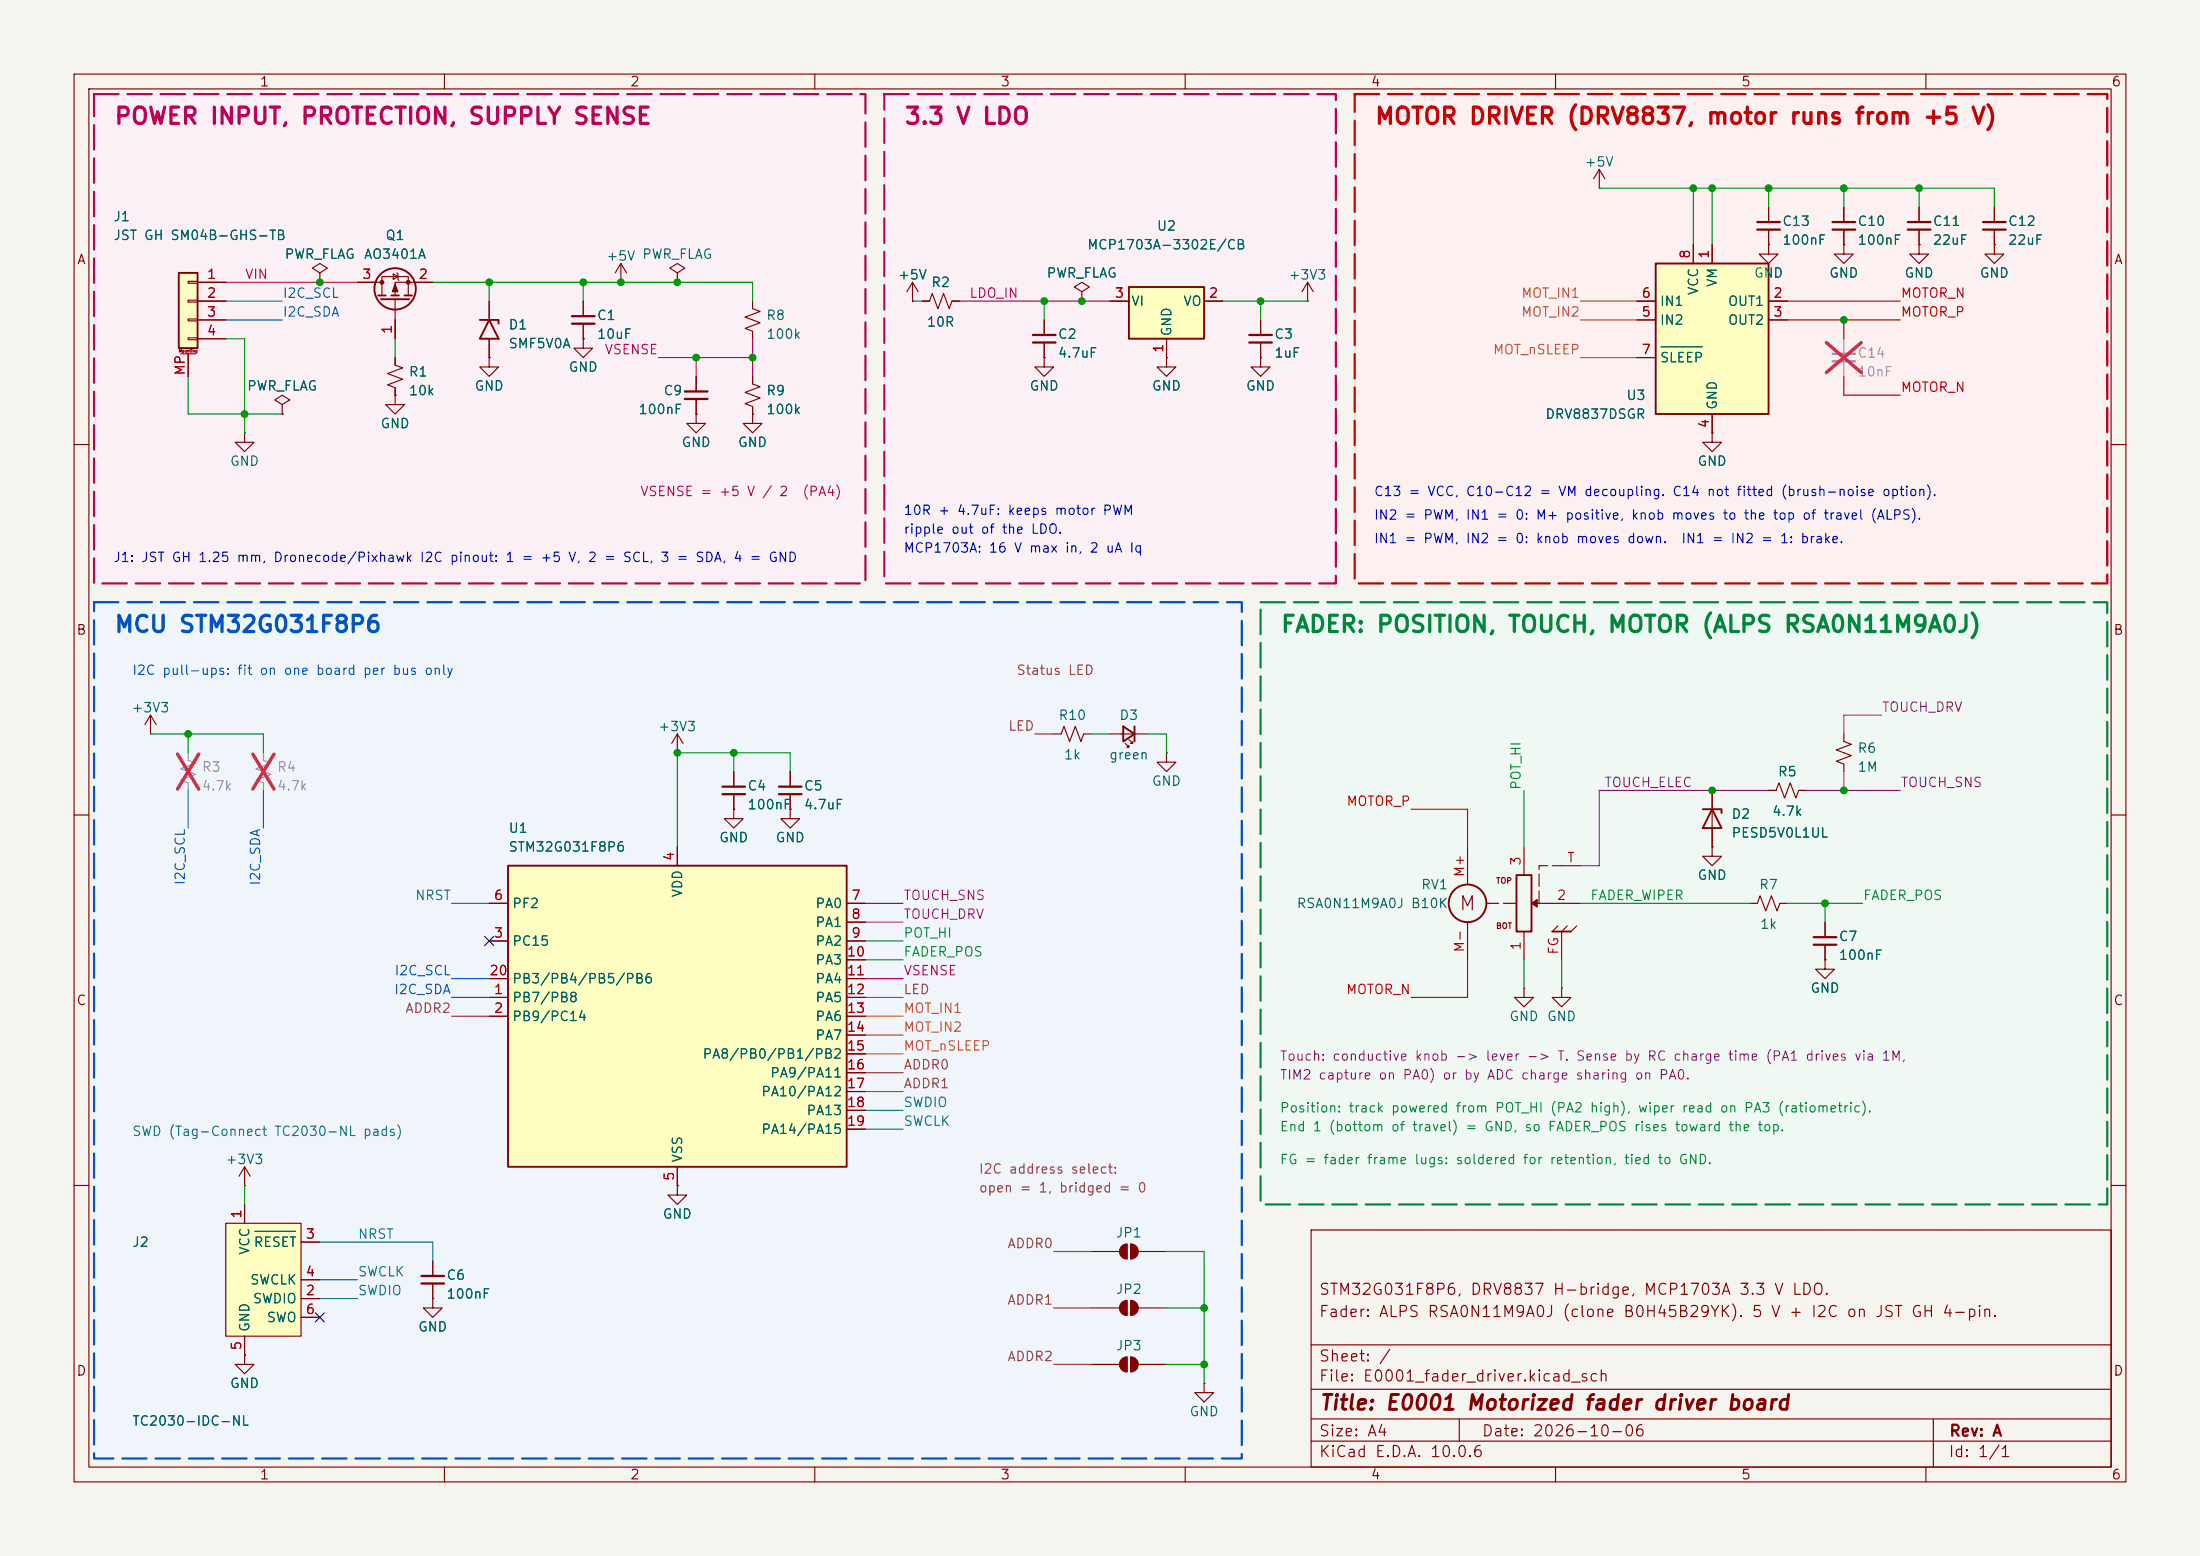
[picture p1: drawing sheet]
<svg xmlns="http://www.w3.org/2000/svg" width="297mm" height="210mm" viewBox="0 0 297 210" stroke-linecap="round" stroke-linejoin="round" font-family="sans-serif">
<path d="M0 0h297v210h-297z" fill="#f5f4ef" stroke="#f5f4ef" stroke-width=".14"/>
<g fill="none" stroke="#840000" stroke-width=".15">
<path d="M10 10h277v190h-277zM12 12h273v186h-273zM60 10v2M110 10v2M160 10v2M210 10v2M260 10v2M10 60h2M285 60h2M10 110h2M285 110h2M10 160h2"/>
<path d="M177 166h108v32h-108zM285 160h2M60 198v2M110 198v2M160 198v2M177 194.5h108M177 191.5h108M177 187.5h108M177 181.5h108M197 191.5v3M210 198v2M260 198v2"/>
<path d="M261 191.5v6.5"/>
</g>
<path d="M12.7 12.7h104.1v66h-104.1z" fill="#fbf0f5"/>
<path d="M12.7 81.3h154.9v115.6h-154.9z" fill="#f0f5fc"/>
<path d="M119.4 12.7h60.9v66h-60.9z" fill="#fbf0f5"/>
<path d="M182.9 12.7h101.6v66h-101.6z" fill="#fcf0f0"/>
<path d="M170.2 81.3h114.3v81.3h-114.3z" fill="#f0f8f3"/>
<path d="M92.5 52.8h3M92.5 53.8h3" fill="none" stroke="#840000" stroke-width=".3"/>
<path d="M94 50.8v2M94 53.8v2.1M157.5 48.3v1.2h1.2l-1.2 1.3-1.3-1.3h1.3M157.5 48.3h.1" fill="none" stroke="#840000" stroke-width=".15"/>
<path d="M152.4 38.7h10.2v7h-10.2z" fill="#ffffc2"/>
<g fill="none" stroke="#840000" stroke-width=".25">
<path d="M51.1 39.9h1M52.8 39.9h1M54.6 39.9h1M152.4 38.7h10.2v7h-10.2zM51.4 40.4h3.8M64.8 43.2h2.5v.5M66 43.2l1.3 2.5h-2.5zM204.7 118.1h2.1v7.6h-2.1zM229.9 109.2h2.5v.5M231.1 109.2l1.3 2.6h-2.5zM209.5 125.7h2.6"/>
<circle cx="53.3" cy="39" r="2.79"/>
<circle cx="198.1" cy="121.9" r="2.54"/>
</g>
<g fill="none" stroke="#840000" stroke-width=".15">
<path d="M48.3 38.1h3.3M51.6 39.9v-2.6h3.5v2.6M53.1 37l.6 .3-.6 .4zM53.6 36.8l.1 .2v.7l.1 .1M58.4 38.1h-5.1v1.8M83.8 38.1h.1M83.8 35.6l-.7 1.2M83.8 35.6l.8 1.2M83.8 35.6v2.5M91.4 36.8l1.1-.6-1.1-.6-1 .6 1 .6v1.3M91.4 38.1h.1M123.2 38.1l-.8 1.3"/>
<path d="M123.2 38.1l.8 1.3M123.2 38.1v2.5M33 58.4v1.3h1.3l-1.3 1.3-1.3-1.3h1.3M33 58.4h.1M38.1 54.6l1-.6-1-.7-1 .7 1 .6v1.3M38.1 55.9h.1M53.3 53.3v1.3h1.3l-1.3 1.3-1.2-1.3h1.2M53.3 53.3h.1M53.3 48.3v1l1.1 .4-2.1 .7 2.1 .8-2.1 .7 1 .4v1M53.3 40.4v5.3M66 48.3v1.2h1.3l-1.3 1.3-1.2-1.3h1.2M66 48.3h.1"/>
<path d="M66 40.6v2.6M66 45.7v2.6M78.7 45.7v1.3h1.3l-1.3 1.3-1.2-1.3h1.2M78.7 45.7h.1M78.7 40.6v2.1M78.7 43.7v2M94 55.9v1.3h1.2l-1.2 1.2-1.3-1.2h1.3M94 55.9h.1M101.6 50.8v1l1 .4-2 .8 2 .7-2 .8 1 .4v1M101.6 40.6v1.1l1 .3-2 .8 2 .8-2 .7 1 .4v1M101.6 55.9v1.3h1.3l-1.3 1.2-1.3-1.2h1.3M101.6 55.9h.1"/>
<path d="M123.2 40.6h.1M141 48.3v1.2h1.2l-1.2 1.3-1.3-1.3h1.3M141 48.3h.1M149.9 40.6h2.5M157.5 45.7v2.6M162.6 40.6h2.5M170.2 48.3v1.2h1.2l-1.2 1.3-1.3-1.3h1.3M170.2 48.3h.1M170.2 43.2v2M170.2 46.2v2.1M20.3 99.1h.1M20.3 96.5l-.7 1.3"/>
<path d="M20.3 96.5l.8 1.3M20.3 96.5v2.6M198.1 114.3v5.1M205.7 114.3v3.8M210.8 116.8h2.6M231.1 114.3v1.3h1.3l-1.3 1.2-1.2-1.2h1.2M231.1 114.3h.1M231.1 106.7v7.6M238.8 106.7h1l.4-1 .7 2 .8-2 .7 2 .4-1h1M198.1 124.5v5M205.7 133.4v1.2h1.3l-1.3 1.3-1.2-1.3h1.2M205.7 133.4h.1"/>
<path d="M205.7 125.7v3.8M207.5 121.9h5.9M210.3 125l-.8 .7M210.8 133.4v1.2h1.3l-1.3 1.3-1.3-1.3h1.3M210.8 133.4h.1M211.6 125l-.8 .7v3.8M212.9 125l-.8 .7M236.2 121.9h1l.4-1 .8 2 .7-2 .8 2 .4-1h1M246.4 129.5v1.3h1.2l-1.2 1.3-1.3-1.3h1.3M246.4 129.5h.1M246.4 124.5v2M246.4 127.5v2"/>
</g>
<path d="M77.2 42.7h3.1M77.2 43.7h3.1M168.7 45.2h3M168.7 46.2h3M244.9 126.5h3M244.9 127.5h3" fill="none" stroke="#840000" stroke-width=".3"/>
<g fill="#840000" stroke="#840000" stroke-width=".15">
<path d="M53.3 38.4l.4 1h-.7z"/>
<path d="M206.8 121.9l.7-.5v1z"/>
<circle cx="51.6" cy="38.1" r=".25"/>
<circle cx="55.1" cy="38.1" r=".25"/>
</g>
<path d="M200.7 121.9h4M207.8 121.9v-5.1h3" fill="none" stroke="#840000" stroke-width=".15" stroke-dasharray="1.7 .6"/>
<path d="M24.1 36.8h2.6v10.2h-2.6z" fill="#ffffc2"/>
<path d="M24.1 36.8h2.6v10.2h-2.6z" fill="none" stroke="#840000" stroke-width=".25"/>
<g fill="none" stroke="#840000" stroke-width=".15">
<path d="M25.4 38h1.3v.2h-1.3zM26.7 38.1h3.8M43.2 36.8l1-.6-1-.6-1 .6 1 .6v1.3M43.2 38.1h.1M24.4 47.8h2M25.4 40.5h1.3v.3h-1.3zM25.4 43.1h1.3v.2h-1.3zM25.4 45.6h1.3v.2h-1.3zM25.4 47.8v3M26.7 40.6h3.8M26.7 43.2h3.8M26.7 45.7h3.8"/>
<path d="M147.3 184.2h3.8M152.1 183.1v2.1M152.7 183.1v2.1M153.7 184.2h3.8M162.6 186.7v1.3h1.2l-1.2 1.2-1.3-1.2h1.3M162.6 186.7h.1"/>
</g>
<g fill="#840000" stroke="#840000" stroke-width=".15">
<path d="M151.4 183.4l.4-.2 .3-.1v2.1a1.02 1.02 0 0 1-.9-.7 1.02 1.02 0 0 1 .2-1.1z"/>
<path d="M152.7 183.1a1.02 1.02 0 0 1 1 1.1 1.02 1.02 0 0 1-1 1z"/>
</g>
<path d="M68.6 116.8h45.7v40.7h-45.7z" fill="#ffffc2"/>
<path d="M68.6 116.8h45.7v40.7h-45.7z" fill="none" stroke="#840000" stroke-width=".25"/>
<g fill="none" stroke="#840000" stroke-width=".15">
<path d="M269.2 33v1.3h1.3l-1.3 1.3-1.2-1.3h1.2M269.2 33h.1M91.4 99.1v2.5M91.4 99.1l-.7 1.2M91.4 99.1l.8 1.2M91.4 101.6h.1M91.4 114.3v2.5M99.1 109.2v1.3h1.2l-1.2 1.3-1.3-1.3h1.3M99.1 109.2h.1M99.1 104.1v2.1M99.1 107.2v2M106.7 109.2v1.3h1.2l-1.2 1.3-1.3-1.3h1.3"/>
<path d="M106.7 109.2h.1M106.7 104.1v2.1M106.7 107.2v2M66 134.6h2.6M66 137.2h2.6M66 127h2.6M66 121.9h2.6M66 132.1h2.6M114.3 134.6h2.5M114.3 137.2h2.5M114.3 127h2.5M114.3 121.9h2.5"/>
<path d="M114.3 124.5h2.5M114.3 129.5h2.5M114.3 132.1h2.5M114.3 139.7h2.5M91.4 157.5v2.5M114.3 142.2h2.5M114.3 144.8h2.5M114.3 147.3h2.5M114.3 149.9h2.5M114.3 152.4h2.5M58.4 175.3v1.2h1.3l-1.3 1.3-1.3-1.3h1.3M58.4 175.3h.1"/>
<path d="M91.4 160v1.3h1.3l-1.3 1.3-1.2-1.3h1.2M91.4 160h.1M33 182.9v1.3h1.3l-1.3 1.2-1.3-1.2h1.3M33 182.9h.1"/>
</g>
<path d="M97.5 106.2h3.1M97.5 107.2h3.1M105.2 106.2h3M105.2 107.2h3" fill="none" stroke="#840000" stroke-width=".3"/>
<path d="M30.5 165.1h10.1v15.2h-10.1z" fill="#ffffc2"/>
<g fill="none" stroke="#840000" stroke-width=".15">
<path d="M146 39.4l1.1-.7-1.1-.6-1 .6 1 .7v1.2M176.5 38.1l-.7 1.3M176.5 38.1l.8 1.3M176.5 38.1v2.5M215.9 25.4h.1M215.9 22.9l-.8 1.2M215.9 22.9l.8 1.2M215.9 22.9v2.5M238.8 33v1.3h1.2l-1.2 1.3-1.3-1.3h1.3M238.8 33h.1M238.8 27.9v2.1M238.8 31v2"/>
<path d="M248.9 27.9v2.1M248.9 31v2M269.2 27.9v2.1M269.2 31v2M124.5 40.6h1l.4-1 .7 2.1 .8-2.1 .7 2.1 .4-1.1h1M141 43.2v2M141 46.2v2.1M146 40.6h.1M176.5 40.6h.1M142.2 99.1h1.1l.3-1.1 .8 2.1 .8-2.1 .7 2.1 .4-1h1M149.9 99.1h5M152.4 99.8l.5 .5h-.2h.2v-.2"/>
<path d="M151.9 100.3l.5 .5h-.3h.3v-.2M157.5 101.6v1.3h1.2l-1.2 1.2-1.3-1.2h1.3M157.5 101.6h.1M33 157.5v2.5M33 157.5l-.7 1.3M33 157.5l.8 1.3M30.5 165.1h10.1v15.2h-10.1zM33 160h.1M33 162.6v2.5M40.6 175.3h2.6M40.6 167.6h2.6M40.6 172.7h2.6"/>
<path d="M40.6 177.8h2.6M58.4 170.2v2M58.4 173.2v2.1M147.3 176.5h3.8M147.3 168.9h3.8M152.1 167.9v2M152.1 175.5v2M152.7 167.9v2M152.7 175.5v2M153.7 176.5h3.8M153.7 168.9h3.8M33 180.3v2.6"/>
</g>
<path d="M34.4 166.2h5.5" fill="none" stroke="#006464" stroke-width=".15"/>
<path d="M151.6 98l1.6 1.1-1.6 1zM153.2 98v2.1" fill="none" stroke="#840000" stroke-width=".25"/>
<g fill="#840000" stroke="#840000" stroke-width=".15">
<path d="M151.4 175.8l.4-.2 .3-.1v2a1.02 1.02 0 0 1-.9-.6 1.02 1.02 0 0 1 .2-1.1z"/>
<path d="M152.7 175.5a1.02 1.02 0 0 1 1 1 1.02 1.02 0 0 1-1 1z"/>
<path d="M151.4 168.2l.4-.2 .3-.1v2a1.02 1.02 0 0 1-.9-.6 1.02 1.02 0 0 1 .2-1.1z"/>
<path d="M152.7 167.9a1.02 1.02 0 0 1 1 1 1.02 1.02 0 0 1-1 1z"/>
</g>
<path d="M25.4 101.6v1l1 .4-2 .8 2 .7-2 .8 1 .4v1M35.6 101.6v1l1 .4-2.1 .8 2.1 .7-2.1 .8 1.1 .4v1" fill="none" stroke="#9c9b98" stroke-width=".15"/>
<path d="M24 101.8l2.8 4.7M26.8 101.8l-2.8 4.7M34.1 101.8l2.9 4.7M37 101.8l-2.9 4.7" fill="none" stroke="#e12e31" stroke-width=".46"/>
<path d="M237.2 30h3.1M237.2 31h3.1M247.4 30h3M247.4 31h3M267.7 30h3.1M267.7 31h3.1M139.4 45.2h3.1M139.4 46.2h3.1M56.9 172.2h3M56.9 173.2h3" fill="none" stroke="#840000" stroke-width=".3"/>
<path d="M223.5 35.6h15.3v20.3h-15.3z" fill="#ffffc2"/>
<path d="M223.5 35.6h15.3v20.3h-15.3z" fill="none" stroke="#840000" stroke-width=".25"/>
<g fill="none" stroke="#840000" stroke-width=".15">
<path d="M26.7 38.1h3.8M43.2 38.1h.1M48.3 38.1h2.5M55.9 38.1h2.5M228.6 33v2.6M231.1 33v2.6M238.8 33h.1M238.8 27.9v2.1M238.8 31v2M248.9 33v1.3h1.3l-1.3 1.3-1.3-1.3h1.3M248.9 33h.1M248.9 27.9v2.1"/>
<path d="M248.9 31v2M259.1 33v1.3h1.2l-1.2 1.3-1.3-1.3h1.3M259.1 33h.1M259.1 27.9v2.1M259.1 31v2M269.2 33h.1M269.2 27.9v2.1M269.2 31v2M25.4 47.8v3M26.7 40.6h3.8M26.7 43.2h3.8M26.7 45.7h3.8"/>
<path d="M38.1 55.9h.1M53.3 53.3h.1M53.3 43.2v2.5M53.3 48.3v1M53.3 52.3v1M66 48.3h.1M66 40.6v2.6M66 45.7v2.6M78.7 45.7h.1M78.7 40.6v2.1M78.7 43.7v2M94 55.9h.1"/>
<path d="M94 50.8v2M94 53.8v2.1M101.6 55.9h.1M101.6 50.8v1M101.6 54.9v1M123.2 40.6h.1M124.5 40.6h1M128.5 40.6h1M141 48.3h.1M141 43.2v2M141 46.2v2.1M146 40.6h.1"/>
<path d="M149.9 40.6h2.5M157.5 48.3h.1M157.5 45.7v2.6M162.6 40.6h2.5M170.2 48.3h.1M170.2 43.2v2M170.2 46.2v2.1M221 40.6h2.5M221 43.2h2.5M221 48.3h2.5M231.1 58.4v1.3h1.3l-1.3 1.3-1.2-1.3h1.2M231.1 58.4h.1"/>
<path d="M231.1 55.9v2.5M238.8 40.6h2.5M238.8 43.2h2.5M248.9 99.1v1l1 .4-2 .7 2 .8-2 .7 1 .4v1M91.4 114.3v2.5M99.1 109.2h.1M99.1 104.1v2.1M99.1 107.2v2M106.7 109.2h.1M106.7 104.1v2.1M106.7 107.2v2M231.1 114.3h.1"/>
<path d="M231.1 106.7v2.5M231.1 111.8v2.5M238.8 106.7h1M242.8 106.7h1M66 134.6h2.6M66 137.2h2.6M66 127h2.6M66 121.9h2.6M66 132.1h2.6M114.3 134.6h2.5M114.3 137.2h2.5M114.3 127h2.5"/>
<path d="M114.3 121.9h2.5M114.3 124.5h2.5M114.3 129.5h2.5M114.3 132.1h2.5M114.3 139.7h2.5M246.4 129.5h.1M246.4 124.5v2M246.4 127.5v2M91.4 157.5v2.5M114.3 142.2h2.5M114.3 144.8h2.5M114.3 147.3h2.5"/>
<path d="M114.3 149.9h2.5M114.3 152.4h2.5M33 162.6v2.5M40.6 175.3h2.6M40.6 167.6h2.6M40.6 172.7h2.6M40.6 177.8h2.6M58.4 175.3h.1M58.4 170.2v2M58.4 173.2v2.1M91.4 160h.1M33 182.9h.1"/>
<path d="M33 180.3v2.6"/>
</g>
<path d="M224.3 46.8h5.5M34.4 166.2h5.5" fill="none" stroke="#006464" stroke-width=".15"/>
<path d="M247.4 47.8h3M247.4 48.8h3" fill="none" stroke="#9c9b98" stroke-width=".3"/>
<path d="M248.9 45.7v2.1M248.9 48.8v2" fill="none" stroke="#9c9b98" stroke-width=".15"/>
<path d="M246.6 46.2l4.7 4.1M251.3 46.2l-4.7 4.1" fill="none" stroke="#e12e31" stroke-width=".46"/>
<path d="M257.6 30h3M257.6 31h3" fill="none" stroke="#840000" stroke-width=".3"/>
<g fill="none" stroke="#009600" stroke-width=".15">
<path d="M58.4 38.1h43.2v2.5M66 38.1v2.5M78.7 38.1v2.5M215.9 25.4h53.3v2.5M228.6 25.4v7.6M231.1 25.4v7.6M238.8 25.4v2.5M248.9 25.4v2.5M259.1 25.4v2.5M25.4 50.8v5.1h12.7M30.5 45.7h2.5v12.7M53.3 45.7v2.6"/>
<path d="M123.2 40.6h1.3M141 40.6v2.6M165.1 40.6h11.4M170.2 40.6v2.6M20.3 99.1h15.3v2.5M25.4 99.1v2.5M147.3 99.1h2.6M154.9 99.1h2.6v2.5M99.1 101.6v2.5M106.7 104.1v-2.5h-15.3v12.7M205.7 129.5v3.9M210.8 129.5v3.9"/>
<path d="M33 160v2.6M157.5 168.9h5.1v17.8M157.5 176.5h5.1M157.5 184.2h5.1"/>
</g>
<path d="M213.4 48.3h7.6M213.4 43.2h7.6M213.4 40.6h7.6M116.8 139.7h5.1M116.8 137.2h5.1M116.8 142.2h5.1" fill="none" stroke="#cd6400" stroke-width=".15"/>
<path d="M30.5 40.6h7.6M30.5 43.2h7.6M25.4 106.7v5.1M35.6 106.7v5.1M61 132.1h5M61 134.6h5" fill="none" stroke="#0054c8" stroke-width=".15"/>
<path d="M61 121.9h5M116.8 152.4h5.1M116.8 149.9h5.1M43.2 167.6h15.2v2.6M43.2 175.3h5.1M43.2 172.7h5.1" fill="none" stroke="#007d87" stroke-width=".15"/>
<path d="M254 96.5h-5.1v2.6M238.8 106.7h-22.9v10.1h-2.5M243.8 106.7h12.7M248.9 104.1v2.6M116.8 124.5h5.1M116.8 121.9h5.1" fill="none" stroke="#8c00b4" stroke-width=".15"/>
<path d="M139.7 99.1h2.5M61 137.2h5M116.8 134.6h5.1M116.8 147.3h5.1M116.8 144.8h5.1M142.2 176.5h5.1M142.2 168.9h5.1M142.2 184.2h5.1" fill="none" stroke="#6e5028" stroke-width=".15"/>
<path d="M30.5 38.1h17.8M88.9 48.3h12.7M94 48.3v2.5M101.6 45.7v5.1M129.5 40.6h20.4M116.8 132.1h5.1" fill="none" stroke="#be005a" stroke-width=".15"/>
<path d="M241.3 40.6h15.2M241.3 43.2h15.2M248.9 43.2v2.5M248.9 50.8v2.5h7.6M190.5 109.2h7.6v5.1M198.1 129.5v5.1h-7.6" fill="none" stroke="#c80000" stroke-width=".15"/>
<path d="M205.7 106.7v7.6M116.8 129.5h5.1M116.8 127h5.1M213.4 121.9h22.8M241.3 121.9h10.2M246.4 121.9v2.6" fill="none" stroke="#00873c" stroke-width=".15"/>
<path d="M65.4 126.4l1.2 1.2M66.6 126.4l-1.2 1.2M42.6 177.2l1.2 1.2M43.8 177.2l-1.2 1.2" fill="none" stroke="#000084" stroke-width=".15"/>
<path d="M12.7 12.7h104.1v66h-104.1zM119.4 12.7h60.9v66h-60.9z" fill="none" stroke="#be005a" stroke-width=".3" stroke-dasharray="3.3 1.2"/>
<path d="M12.7 81.3h154.9v115.6h-154.9z" fill="none" stroke="#0054c8" stroke-width=".3" stroke-dasharray="3.3 1.2"/>
<path d="M182.9 12.7h101.6v66h-101.6z" fill="none" stroke="#c80000" stroke-width=".3" stroke-dasharray="3.3 1.2"/>
<path d="M170.2 81.3h114.3v81.3h-114.3z" fill="none" stroke="#00873c" stroke-width=".3" stroke-dasharray="3.3 1.2"/>
<g fill="#009600" stroke="#009600" stroke-width=".14">
<circle cx="238.8" cy="25.4" r=".46"/>
<circle cx="248.9" cy="25.4" r=".46"/>
<circle cx="231.1" cy="25.4" r=".46"/>
<circle cx="228.6" cy="25.4" r=".46"/>
<circle cx="259.1" cy="25.4" r=".46"/>
<circle cx="248.9" cy="43.2" r=".46"/>
<circle cx="248.9" cy="106.7" r=".46"/>
<circle cx="231.1" cy="106.7" r=".46"/>
<circle cx="246.4" cy="121.9" r=".46"/>
<circle cx="66" cy="38.1" r=".46"/>
<circle cx="78.7" cy="38.1" r=".46"/>
<circle cx="83.8" cy="38.1" r=".46"/>
<circle cx="91.4" cy="38.1" r=".46"/>
<circle cx="101.6" cy="48.3" r=".46"/>
<circle cx="94" cy="48.3" r=".46"/>
<circle cx="141" cy="40.6" r=".46"/>
<circle cx="146" cy="40.6" r=".46"/>
<circle cx="170.2" cy="40.6" r=".46"/>
<circle cx="25.4" cy="99.1" r=".46"/>
<circle cx="162.6" cy="176.5" r=".46"/>
<circle cx="91.4" cy="101.6" r=".46"/>
<circle cx="99.1" cy="101.6" r=".46"/>
<circle cx="162.6" cy="184.2" r=".46"/>
<circle cx="43.2" cy="38.1" r=".46"/>
<circle cx="33" cy="55.9" r=".46"/>
</g>
<g font-size="2.2" fill="#be005a">
<text x="15.3" y="17.3">POWER INPUT, PROTECTION, SUPPLY SENSE</text>
<text x="122" y="17.3">3.3 V LDO</text>
</g>
<text font-size="2.2" fill="#c80000" x="185.5" y="17.3">MOTOR DRIVER (DRV8837, motor runs from +5 V)</text>
<text font-size="2.2" fill="#0054c8" x="15.3" y="85.9">MCU STM32G031F8P6</text>
<text font-size="2.2" fill="#00873c" x="172.8" y="85.9">FADER: POSITION, TOUCH, MOTOR (ALPS RSA0N11M9A0J)</text>
<text font-size="2" fill="#840000" x="178" y="190.8">Title: E0001 Motorized fader driver board</text>
<text font-size="1.9" fill="#840000" x="196.8" y="123.4">M</text>
<g font-size="1.5" fill="#840000">
<text x="178" y="178.1">Fader: ALPS RSA0N11M9A0J (clone B0H45B29YK). 5 V + I2C on JST GH 4-pin.</text>
<text x="178" y="175.1">STM32G031F8P6, DRV8837 H-bridge, MCP1703A 3.3 V LDO.</text>
<text x="178" y="184.1">Sheet: /</text>
<text x="178" y="186.8">File: E0001_fader_driver.kicad_sch</text>
<text x="178" y="197">KiCad E.D.A. 10.0.6</text>
<text x="178" y="194.2">Size: A4</text>
<text x="200" y="194.2">Date: 2026-10-06</text>
<text x="263" y="197">Id: 1/1</text>
<text x="263" y="194.2">Rev: A</text>
</g>
<g font-size="1.3" fill="#840000">
<text x="35" y="12">1</text>
<text x="85" y="12">2</text>
<text x="135" y="12">3</text>
<text x="185" y="12">4</text>
<text x="235" y="12">5</text>
<text x="285" y="12">6</text>
<text x="10.3" y="36">A</text>
<text x="285.3" y="36">A</text>
<text x="10.2" y="86">B</text>
<text x="285.2" y="86">B</text>
<text x="10.2" y="136">C</text>
<text x="285.2" y="136">C</text>
<text x="10.2" y="186">D</text>
<text x="285.2" y="186">D</text>
<text x="35" y="200">1</text>
<text x="85" y="200">2</text>
<text x="135" y="200">3</text>
<text x="185" y="200">4</text>
<text x="235" y="200">5</text>
<text x="285" y="200">6</text>
</g>
<g font-size="1.3" fill="#006464">
<text x="213.8" y="22.8">+5V</text>
<text x="15.2" y="30.2">J1</text>
<text x="15.2" y="32.7">JST GH SM04B-GHS-TB</text>
<text x="38.3" y="35.3">PWR_FLAG</text>
<text x="49" y="35.3">AO3401A</text>
<text x="51.9" y="32.7">Q1</text>
<text x="81.8" y="35.5">+5V PWR_FLAG</text>
<text x="146.7" y="34">MCP1703A-3302E/CB</text>
<text x="156.1" y="31.4">U2</text>
<text x="240.5" y="30.8">C13</text>
<text x="240.5" y="33.3">100nF</text>
<text x="250.7" y="30.8">C10</text>
<text x="250.7" y="33.3">100nF</text>
<text x="260.8" y="30.8">C11</text>
<text x="260.8" y="33.3">22uF</text>
<text x="271" y="30.8">C12</text>
<text x="271" y="33.3">22uF</text>
<text x="121.1" y="38">+5V</text>
<text x="125.6" y="39.1">R2</text>
<text x="141.2" y="37.8">PWR_FLAG</text>
<text x="152.6" y="41.6">VI</text>
<text x="159.7" y="41.6">VO</text>
<text x="173.9" y="38">+3V3</text>
<text x="224" y="41.6">IN1</text>
<text x="229.6" y="39.9" transform="rotate(-90 229.6 39.9)">VCC</text>
<text x="232.1" y="38.8" transform="rotate(-90 232.1 38.8)">VM</text>
<text x="233.2" y="41.6">OUT1</text>
<text x="236.7" y="37.8">GND</text>
<text x="246.9" y="37.8">GND</text>
<text x="257" y="37.8">GND</text>
<text x="267.2" y="37.8">GND</text>
<text x="68.6" y="44.8">D1</text>
<text x="68.6" y="47.3">SMF5V0A</text>
<text x="80.5" y="43.5">C1</text>
<text x="80.5" y="46">10uF</text>
<text x="103.4" y="43.5">R8</text>
<text x="103.4" y="46">100k</text>
<text x="125" y="44.4">10R</text>
<text x="142.7" y="46">C2</text>
<text x="158.4" y="45.5" transform="rotate(-90 158.4 45.5)">GND</text>
<text x="171.9" y="46">C3</text>
<text x="224" y="44.1">IN2</text>
<text x="233.2" y="44.1">OUT2</text>
<text x="33.3" y="53">PWR_FLAG</text>
<text x="55.1" y="51.1">R1</text>
<text x="55.1" y="53.7">10k</text>
<text x="64" y="53">GND</text>
<text x="76.7" y="50.5">GND</text>
<text x="89.5" y="53.7">C9</text>
<text x="103.4" y="53.7">R9</text>
<text x="138.9" y="53">GND</text>
<text x="142.7" y="48.6">4.7uF</text>
<text x="155.4" y="53">GND</text>
<text x="168.1" y="53">GND</text>
<text x="171.9" y="48.6">1uF</text>
<text x="224" y="49.2">SLEEP</text>
<text x="51.3" y="58.1">GND</text>
<text x="86.1" y="56.2">100nF</text>
<text x="103.4" y="56.2">100k</text>
<text x="208.5" y="56.8">DRV8837DSGR</text>
<text x="219.5" y="54.3">U3</text>
<text x="232.1" y="55.4" transform="rotate(-90 232.1 55.4)">GND</text>
<text x="31" y="63.2">GND</text>
<text x="91.9" y="60.7">GND</text>
<text x="99.5" y="60.7">GND</text>
<text x="229.1" y="63.2">GND</text>
<text x="17.7" y="96.5">+3V3</text>
<text x="88.8" y="99">+3V3</text>
<text x="142.8" y="97.5">R10</text>
<text x="151" y="97.5">D3</text>
<text x="250.7" y="101.9">R6</text>
<text x="100.8" y="107">C4</text>
<text x="108.4" y="107">C5</text>
<text x="143.5" y="102.8">1k</text>
<text x="149.6" y="102.8">green</text>
<text x="155.4" y="106.4">GND</text>
<text x="239.9" y="105.1">R5</text>
<text x="250.7" y="104.5">1M</text>
<text x="68.6" y="112.7">U1</text>
<text x="97" y="114">GND</text>
<text x="100.8" y="109.5">100nF</text>
<text x="104.6" y="114">GND</text>
<text x="108.4" y="109.5">4.7uF</text>
<text x="233.7" y="110.8">D2</text>
<text x="233.7" y="113.4">PESD5V0L1UL</text>
<text x="239.1" y="110.4">4.7k</text>
<text x="68.6" y="115.3">STM32G031F8P6</text>
<text x="229.1" y="119.1">GND</text>
<text x="69.1" y="122.9">PF2</text>
<text x="92.4" y="121.2" transform="rotate(-90 92.4 121.2)">VDD</text>
<text x="110" y="122.9">PA0</text>
<text x="110" y="125.4">PA1</text>
<text x="175" y="122.9">RSA0N11M9A0J B10K</text>
<text x="191.8" y="120.3">RV1</text>
<text x="237.4" y="120.3">R7</text>
<text x="237.5" y="125.7">1k</text>
<text x="69.1" y="128">PC15</text>
<text x="110" y="128">PA2</text>
<text x="110" y="130.5">PA3</text>
<text x="248.1" y="127.3">C7</text>
<text x="248.1" y="129.9">100nF</text>
<text x="69.1" y="135.6">PB7/PB8</text>
<text x="69.1" y="133">PB3/PB4/PB5/PB6</text>
<text x="110" y="133">PA4</text>
<text x="110" y="135.6">PA5</text>
<text x="244.3" y="134.3">GND</text>
<text x="69.1" y="138.1">PB9/PC14</text>
<text x="94.8" y="143.2">PA8/PB0/PB1/PB2</text>
<text x="110" y="138.1">PA6</text>
<text x="110" y="140.7">PA7</text>
<text x="203.7" y="138.1">GND</text>
<text x="208.8" y="138.1">GND</text>
<text x="102.7" y="148.3">PA10/PA12</text>
<text x="103.9" y="145.7">PA9/PA11</text>
<text x="102.7" y="153.4">PA14/PA15</text>
<text x="108.8" y="150.8">PA13</text>
<text x="30.4" y="157.4">+3V3</text>
<text x="92.4" y="157" transform="rotate(-90 92.4 157)">VSS</text>
<text x="89.4" y="164.8">GND</text>
<text x="150.5" y="167.3">JP1</text>
<text x="17.8" y="168.6">J2</text>
<text x="33.7" y="173.7">SWCLK</text>
<text x="34" y="169.5" transform="rotate(-90 34 169.5)">VCC</text>
<text x="34.2" y="168.6">RESET</text>
<text x="60.2" y="173">C6</text>
<text x="34" y="179.9" transform="rotate(-90 34 179.9)">GND</text>
<text x="34" y="176.2">SWDIO</text>
<text x="35.9" y="178.8">SWO</text>
<text x="60.2" y="175.6">100nF</text>
<text x="150.5" y="175">JP2</text>
<text x="56.4" y="180">GND</text>
<text x="150.5" y="182.6">JP3</text>
<text x="31" y="187.7">GND</text>
<text x="160.5" y="191.5">GND</text>
<text x="17.8" y="192.7">TC2030-IDC-NL</text>
</g>
<g font-size="1.3" fill="#a90000">
<text x="228.5" y="35" transform="rotate(-90 228.5 35)">8</text>
<text x="231" y="35" transform="rotate(-90 231 35)">1</text>
<text x="27.8" y="38">1</text>
<text x="27.8" y="40.5">2</text>
<text x="48.8" y="38">3</text>
<text x="56.4" y="38">2</text>
<text x="150.4" y="40.5">3</text>
<text x="163.1" y="40.5">2</text>
<text x="221.5" y="40.5">6</text>
<text x="239.3" y="40.5">2</text>
<text x="27.8" y="43">3</text>
<text x="27.8" y="45.6">4</text>
<text x="53.2" y="45.2" transform="rotate(-90 53.2 45.2)">1</text>
<text x="157.3" y="47.7" transform="rotate(-90 157.3 47.7)">1</text>
<text x="221.5" y="43">5</text>
<text x="239.3" y="43">3</text>
<text x="25.3" y="50.8" transform="rotate(-90 25.3 50.8)">MP</text>
<text x="221.5" y="48.1">7</text>
<text x="231" y="57.9" transform="rotate(-90 231 57.9)">4</text>
<text x="91.3" y="116.3" transform="rotate(-90 91.3 116.3)">4</text>
<text x="198" y="118.5" transform="rotate(-90 198 118.5)">M+</text>
<text x="205.6" y="116.9" transform="rotate(-90 205.6 116.9)">3</text>
<text x="211.5" y="116.7">T</text>
<text x="66.6" y="121.8">6</text>
<text x="114.8" y="121.8">7</text>
<text x="114.8" y="124.3">8</text>
<text x="210.1" y="121.8">2</text>
<text x="66" y="131.9">20</text>
<text x="66.6" y="126.9">3</text>
<text x="114.2" y="129.4">10</text>
<text x="114.2" y="131.9">11</text>
<text x="114.8" y="126.9">9</text>
<text x="198" y="128.6" transform="rotate(-90 198 128.6)">M-</text>
<text x="205.6" y="128.4" transform="rotate(-90 205.6 128.4)">1</text>
<text x="210.7" y="128.9" transform="rotate(-90 210.7 128.9)">FG</text>
<text x="66.6" y="134.5">1</text>
<text x="66.6" y="137">2</text>
<text x="114.2" y="134.5">12</text>
<text x="114.2" y="137">13</text>
<text x="114.2" y="139.6">14</text>
<text x="114.2" y="142.1">15</text>
<text x="114.2" y="144.6">16</text>
<text x="114.2" y="147.2">17</text>
<text x="114.2" y="149.7">18</text>
<text x="114.2" y="152.3">19</text>
<text x="91.3" y="159.5" transform="rotate(-90 91.3 159.5)">5</text>
<text x="32.9" y="164.6" transform="rotate(-90 32.9 164.6)">1</text>
<text x="41.2" y="167.5">3</text>
<text x="41.2" y="172.6">4</text>
<text x="41.2" y="175.1">2</text>
<text x="41.2" y="177.7">6</text>
<text x="32.9" y="182.3" transform="rotate(-90 32.9 182.3)">5</text>
</g>
<g font-size="1.3" fill="#be005a">
<text x="33" y="38">VIN</text>
<text x="130.8" y="40.5">LDO_IN</text>
<text x="81.5" y="48.1">VSENSE</text>
<text x="86.3" y="67.3">VSENSE = +5 V / 2</text>
<text x="108.2" y="67.3">(PA4)</text>
<text x="121.9" y="132">VSENSE</text>
</g>
<g font-size="1.3" fill="#0054c8">
<text x="38.1" y="40.5">I2C_SCL</text>
<text x="38.1" y="43.1">I2C_SDA</text>
<text x="17.8" y="91.4">I2C pull-ups: fit on one board per bus only</text>
<text x="25.3" y="119.5" transform="rotate(-90 25.3 119.5)">I2C_SCL</text>
<text x="35.4" y="119.6" transform="rotate(-90 35.4 119.6)">I2C_SDA</text>
<text x="53.2" y="132">I2C_SCL</text>
<text x="53.1" y="134.5">I2C_SDA</text>
</g>
<g font-size="1.3" fill="#cd6400">
<text x="205.3" y="40.5">MOT_IN1</text>
<text x="205.3" y="43.1">MOT_IN2</text>
<text x="201.5" y="48.1">MOT_nSLEEP</text>
<text x="121.9" y="137">MOT_IN1</text>
<text x="121.9" y="142.1">MOT_nSLEEP</text>
<text x="121.9" y="139.6">MOT_IN2</text>
</g>
<g font-size="1.3" fill="#c80000">
<text x="256.5" y="40.5">MOTOR_N</text>
<text x="256.5" y="43.1">MOTOR_P</text>
<text x="256.5" y="53.2">MOTOR_N</text>
<text x="181.7" y="109.1">MOTOR_P</text>
<text x="181.6" y="134.5">MOTOR_N</text>
</g>
<g font-size="1.3" fill="#939391">
<text x="250.7" y="48.6">C14</text>
<text x="250.7" y="51.1">10nF</text>
<text x="27.2" y="104.5">R3</text>
<text x="27.2" y="107">4.7k</text>
<text x="37.3" y="104.5">R4</text>
<text x="37.3" y="107">4.7k</text>
</g>
<g font-size="1.3" fill="#0000c2">
<text x="121.9" y="69.8">10R + 4.7uF: keeps motor PWM</text>
<text x="185.4" y="70.5">IN2 = PWM, IN1 = 0: M+ positive, knob moves to the top of travel (ALPS).</text>
<text x="185.4" y="67.3">C13 = VCC, C10-C12 = VM decoupling. C14 not fitted (brush-noise option).</text>
<text x="15.2" y="76.2">J1: JST GH 1.25 mm, Dronecode/Pixhawk I2C pinout: 1 = +5 V, 2 = SCL, 3 = SDA, 4 = GND</text>
<text x="121.9" y="72.4">ripple out of the LDO.</text>
<text x="121.9" y="74.9">MCP1703A: 16 V max in, 2 uA Iq</text>
<text x="185.4" y="73.6">IN1 = PWM, IN2 = 0: knob moves down.</text>
<text x="226.9" y="73.6">IN1 = IN2 = 1: brake.</text>
</g>
<g font-size="1.3" fill="#6e5028">
<text x="137.1" y="91.4">Status LED</text>
<text x="136" y="98.9">LED</text>
<text x="54.6" y="137">ADDR2</text>
<text x="121.9" y="134.5">LED</text>
<text x="121.9" y="147.2">ADDR1</text>
<text x="121.9" y="144.7">ADDR0</text>
<text x="132.1" y="158.7">I2C address select:</text>
<text x="132.1" y="161.3">open = 1, bridged = 0</text>
<text x="135.9" y="168.8">ADDR0</text>
<text x="135.9" y="176.4">ADDR1</text>
<text x="135.9" y="184">ADDR2</text>
</g>
<g font-size="1.3" fill="#8c00b4">
<text x="254" y="96.4">TOUCH_DRV</text>
<text x="216.5" y="106.6">TOUCH_ELEC</text>
<text x="256.5" y="106.6">TOUCH_SNS</text>
<text x="121.9" y="124.3">TOUCH_DRV</text>
<text x="121.9" y="121.8">TOUCH_SNS</text>
<text x="172.7" y="143.5">Touch: conductive knob -&gt; lever -&gt; T. Sense by RC charge time (PA1 drives via 1M,</text>
<text x="172.7" y="146">TIM2 capture on PA0) or by ADC charge sharing on PA0.</text>
</g>
<g font-size="1.3" fill="#00873c">
<text x="205.6" y="106.7" transform="rotate(-90 205.6 106.7)">POT_HI</text>
<text x="214.6" y="121.8">FADER_WIPER</text>
<text x="251.4" y="121.8">FADER_POS</text>
<text x="121.9" y="126.9">POT_HI</text>
<text x="121.9" y="129.4">FADER_POS</text>
<text x="172.7" y="150.5">Position: track powered from POT_HI (PA2 high), wiper read on PA3 (ratiometric).</text>
<text x="172.7" y="153">End 1 (bottom of travel) = GND, so FADER_POS rises toward the top.</text>
<text x="172.7" y="157.5">FG = fader frame lugs: soldered for retention, tied to GND.</text>
</g>
<g font-size="1.3" fill="#007d87">
<text x="56" y="121.8">NRST</text>
<text x="121.9" y="149.7">SWDIO</text>
<text x="17.8" y="153.6">SWD (Tag-Connect TC2030-NL pads)</text>
<text x="121.9" y="152.3">SWCLK</text>
<text x="48.2" y="167.5">NRST</text>
<text x="48.2" y="172.6">SWCLK</text>
<text x="48.2" y="175.1">SWDIO</text>
</g>
<g font-size=".8" fill="#840000">
<text x="201.9" y="119.4">TOP</text>
<text x="201.9" y="125.5">BOT</text>
</g>
<text font-size=".4" fill="#840000" x="24.1" y="47.7">Mounting</text>
</svg>
